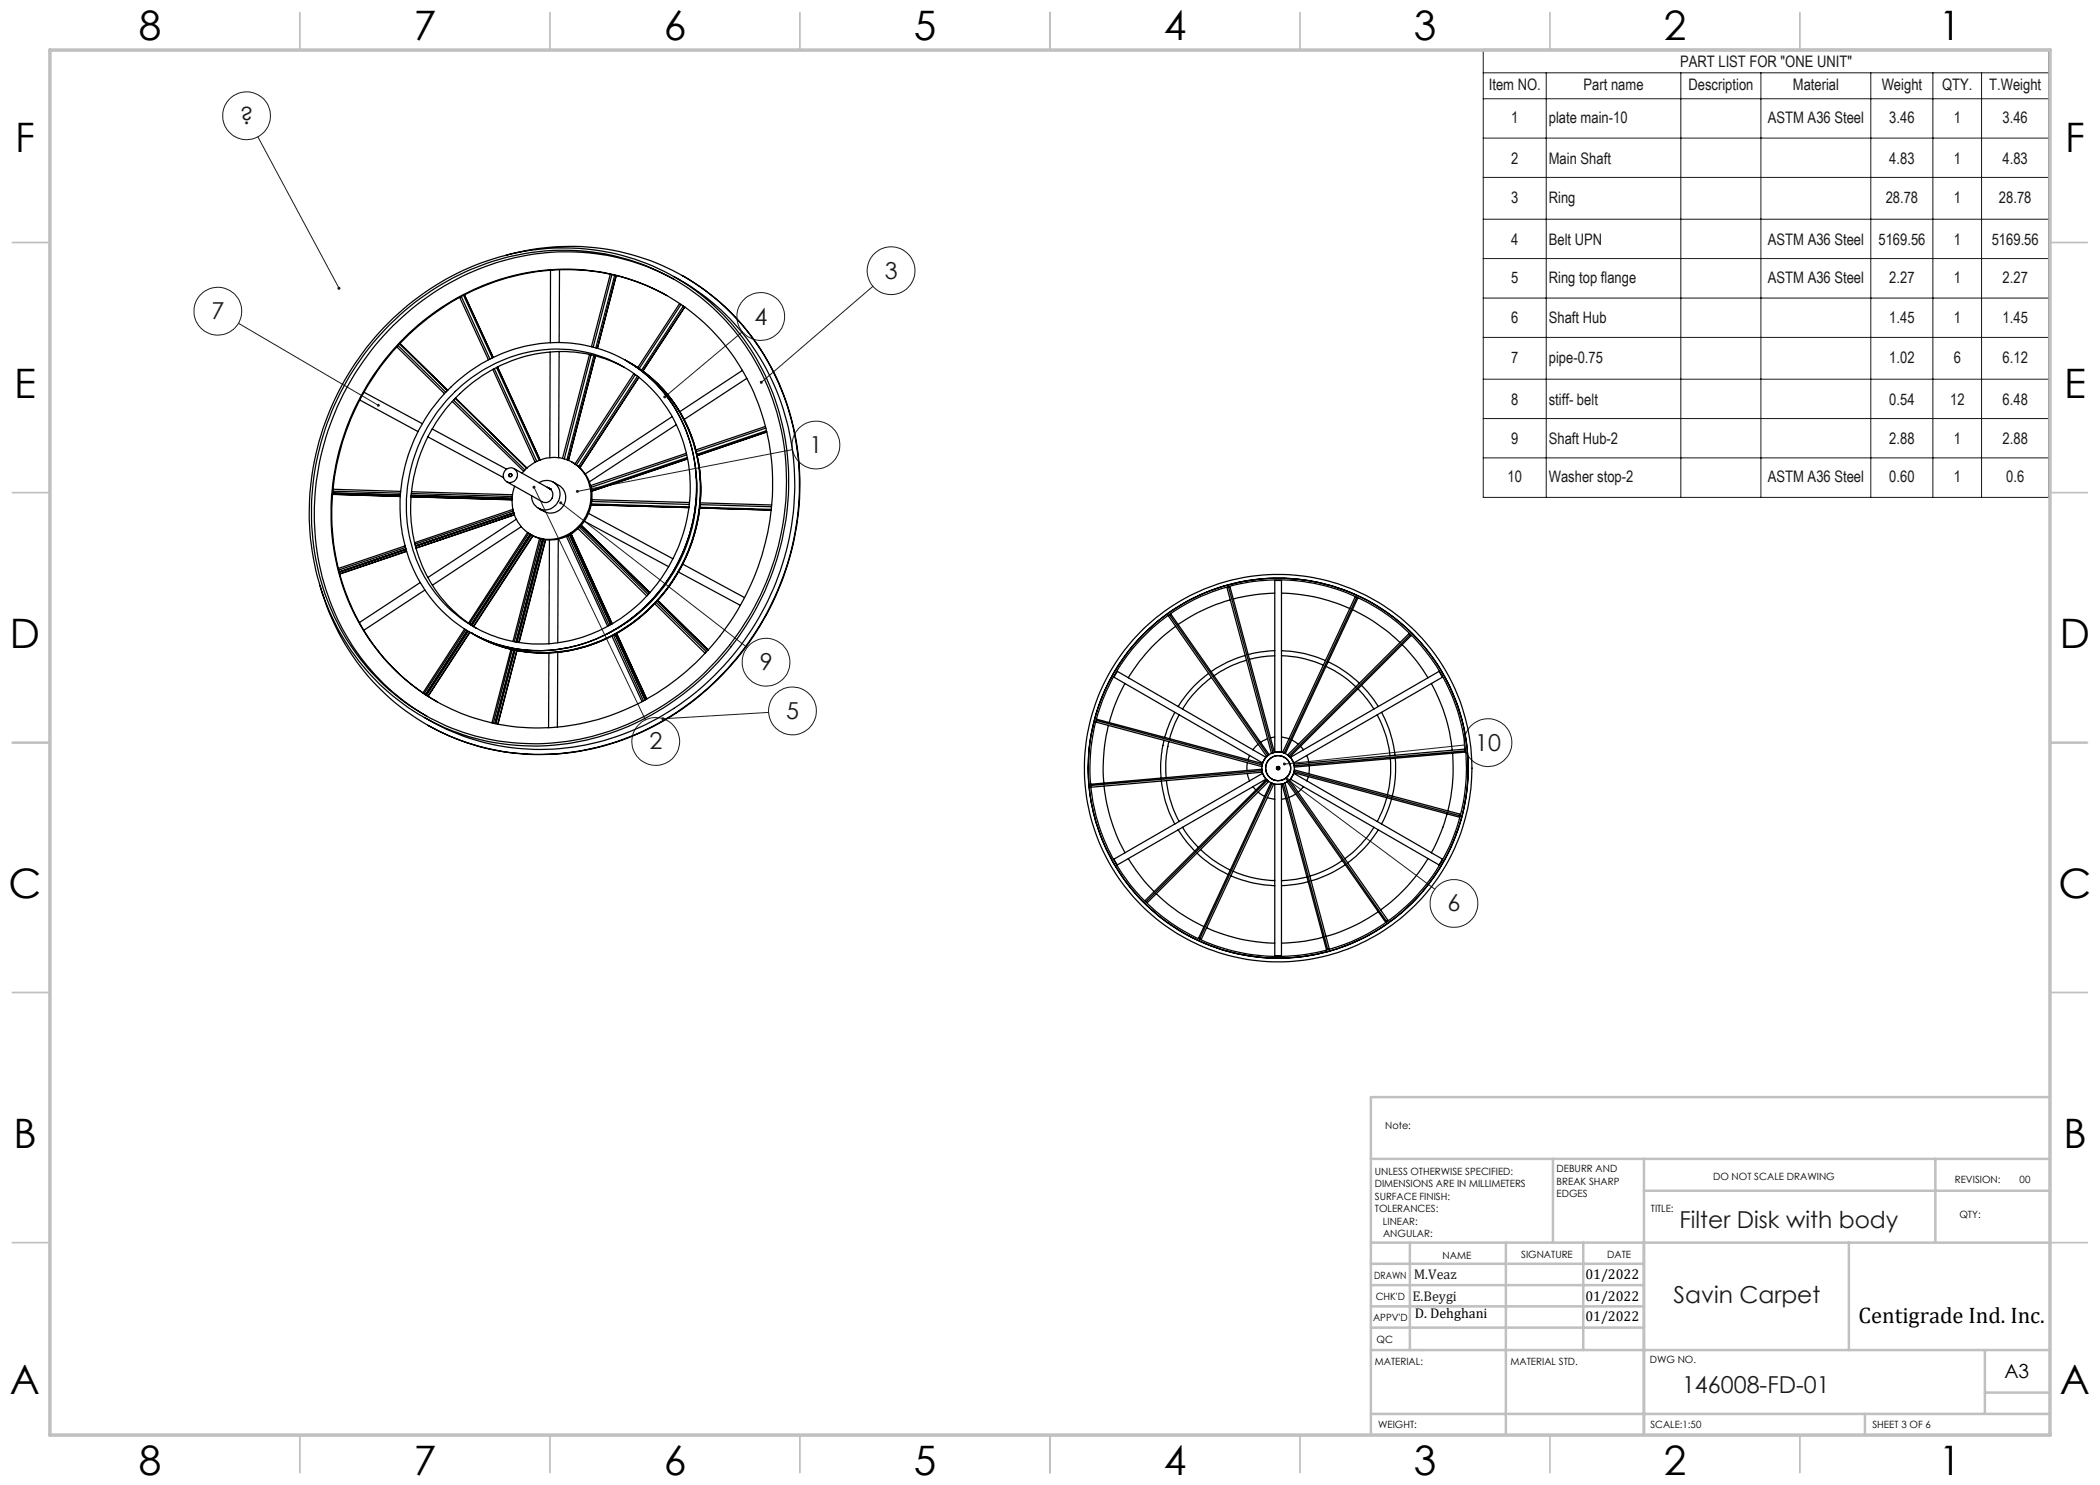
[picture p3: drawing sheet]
<svg xmlns="http://www.w3.org/2000/svg" width="420mm" height="297mm" viewBox="0 0 420 297" stroke-linecap="round" stroke-linejoin="round" font-family="sans-serif">
<g fill="none" stroke="#191924" stroke-width=".2">
<path d="M296.7 9.9h113.1v89.6h-113.1zM296.7 14.6h113.1M296.7 19.8h113.1M309.2 14.6v84.9M336.2 14.6v84.9M352.2 14.6v84.9M374.2 14.6v84.9M386.6 14.6v84.9M396.3 14.6v84.9M51.6 27.4l16.2 30.2M296.7 27.6h113.1M296.7 35.5h113.1"/>
<path d="M174.6 57.3l-22.3 19.2M296.7 43.8h113.1M296.7 51.7h113.1M296.7 59.6h113.1M47.7 64.7l28 16.4M148.5 66.4l-15.5 13M296.7 67.5h113.1M296.7 75.8h113.1M106.8 97.4l22.3 46.6M158.5 89.9l-43 8.4M296.7 83.7h113.1M296.7 91.6h113.1"/>
<path d="M112.1 100.6l37.3 28.9M153.7 142.5l-21.1 1.3M257.5 155.9l29.4 21.9M292.8 149l-35.9 3.8"/>
<circle cx="49.3" cy="23.1" r="4.8"/>
<circle cx="178.2" cy="54.1" r="4.8"/>
<circle cx="43.6" cy="62.2" r="4.8"/>
<circle cx="152.1" cy="63.3" r="4.8"/>
<circle cx="163.2" cy="89" r="4.8"/>
<circle cx="153.2" cy="132.4" r="4.8"/>
<circle cx="131.1" cy="148.3" r="4.8"/>
<circle cx="158.5" cy="142.2" r="4.8"/>
<circle cx="297.6" cy="148.5" r="4.8"/>
<circle cx="290.8" cy="180.7" r="4.8"/>
</g>
<g fill="none" stroke="#c0c0c0" stroke-width=".35">
<path d="M60 2.5v7.5M110 2.5v7.5M160 2.5v7.5M210 2.5v7.5M260 2.5v7.5M310 2.5v7.5M360 2.5v7.5M2.5 48.5h7.5M410 48.5h7.5M2.5 98.5h7.5M410 98.5h7.5M2.5 148.5h7.5"/>
<path d="M410 148.5h7.5M2.5 198.5h7.5M410 198.5h7.5M2.5 248.5h7.5M410 248.5h7.5M60 287v7.5M110 287v7.5M160 287v7.5M210 287v7.5M260 287v7.5M310 287v7.5M360 287v7.5"/>
</g>
<g fill="none" stroke="#c0c0c0" stroke-width=".5">
<path d="M410 219.4h-135.8v67.4M274.2 231.8h135.8M310.6 231.8v16.7M328.8 231.8v55.2M328.8 238.2h81.2M387.1 231.8v16.7M274.2 248.5h135.8M274.2 257h54.6M274.2 252.8h54.6M282 248.5v21.5M301.2 248.5v38.3M316.7 248.5v21.5"/>
<path d="M369.8 248.5v21.5M274.2 265.5h54.6M274.2 261.3h54.6M274.2 270h135.8M397 270v12.8M397 278.5h13M274.2 282.8h135.8M373 282.8v4.2"/>
</g>
<path d="M10 10h400v277h-400z" fill="none" stroke="#c0c0c0" stroke-width=".7"/>
<path d="M115.2 98.1v.3l.3-.1-.3 .1a.3 .3 0 0 0 .4 .1 .3 .3 0 0 0 .1-.4 .3 .3 0 0 0-.5 0zM106.6 97.2a.3 .3 0 0 0-.1 .4 .3 .3 0 0 0 .5 0 .3 .3 0 0 0-.2-.4h-.2l.2 .2zM112 100.3l.1 .3-.2-.2a.3 .3 0 0 0 .2 .5 .3 .3 0 0 0 .3-.4 .3 .3 0 0 0-.4-.2zM152 76.2v.4l.3-.1-.3 .2a.29 .29 0 0 0 .5-.1 .29 .29 0 0 0 0-.4 .29 .29 0 0 0-.5 0zM132.8 79.2l-.1 .4 .3-.2-.3 .2a.3 .3 0 0 0 .4 0 .3 .3 0 0 0 .1-.4 .3 .3 0 0 0-.4 0zM75.5 80.9v.4h.4l-.2-.2 .2 .1v-.3l-.2-.2zM67.5 57.5v.1a.3 .3 0 0 0 .1 .3 .3 .3 0 0 0 .3 0l-.1-.3 .2 .3a.3 .3 0 0 0 0-.5 .3 .3 0 0 0-.5 .1zM132.4 143.5l-.1 .3h.3h-.3a.3 .3 0 0 0 .4 .2 .3 .3 0 0 0 .1-.4 .3 .3 0 0 0-.4-.1zM256.6 152.6v.2h.3h-.3a.31 .31 0 0 0 .4 .3 .31 .31 0 0 0 .1-.5 .31 .31 0 0 0-.5 0zM257.2 155.6l.3 .3-.3-.2a.29 .29 0 0 0 .2 .4 .29 .29 0 0 0 .4-.3 .29 .29 0 0 0-.5-.2z" fill="#191924"/>
<g fill="none" stroke="#000" stroke-width=".25">
<path d="M91.9 59.5l5.8 12.5M92.3 59.3l5.7 12.5M92.7 59.1l5.8 12.5M92.9 59l5.7 12.5M101.3 51a45.6 45.6 0 0 1 57 33.1 54.5 54.5 0 0 1-36.1 64.6 45.5 45.5 0 0 1-54.9-22.9 45.9 45.9 0 0 1-3.3-8.7M110.1 54v14.5M111.9 53.9l-.1 14.6M122.1 54.9l-3.8 14.5M122.4 54.9l-3.8 14.5M122.9 55l-3.7 14.6M123.2 55.1l-3.7 14.6 3.8-14.6M133.4 59.1a42.9 42.9 0 0 0-42.9 1.2 49.3 49.3 0 0 0-22.3 55.3 41.8 41.8 0 0 0 19.3 24.8"/>
<path d="M134.7 55.3a46.2 46.2 0 0 1 24.2 40.5 53.6 53.6 0 0 1-38.1 52.3 45.4 45.4 0 0 1-35.9-4.6M134.8 55.8a46.1 46.1 0 0 0-46 1.4 53.2 53.2 0 0 0-24.3 58.3 44.9 44.9 0 0 0 20.9 27.8M136.4 55.1a46.8 46.8 0 0 1 23.4 38.1 54.7 54.7 0 0 1-36.3 55.1 46.5 46.5 0 0 1-37.9-3.2M72.8 78.5l11.7 6.2M77.8 64.5a49.2 49.2 0 0 1 42-14.4 44.8 44.8 0 0 1 36.9 35.9 53.4 53.4 0 0 1-37 61.4 44.6 44.6 0 0 1-50.8-19.4 50.9 50.9 0 0 1-1.8-48.4 55.4 55.4 0 0 1 10.7-15.1zM78 64.8a48.7 48.7 0 0 1 42.9-14 44.6 44.6 0 0 1 35.6 36.6 53 53 0 0 1-35.7 59.2 44.3 44.3 0 0 1-57.2-32.7 52.8 52.8 0 0 1 14.4-49.1zM79.4 69.4l9.5 9.3M79.6 69.1l9.5 9.4M79.9 68.8l9.6 9.3M80 68.5a45.3 45.3 0 0 1 41.8-13.8 41.3 41.3 0 0 1 31.8 32.7 49.2 49.2 0 0 1-34.1 56.5 41.2 41.2 0 0 1-52.3-31.9 49.1 49.1 0 0 1 12.8-43.5zM80 68.7l9.5 9.4M90.2 77.4a29.6 29.6 0 0 1 32.6-6.5 28.9 28.9 0 0 1 16.3 30.1 32.9 32.9 0 0 1-26.9 28.8 27.7 27.7 0 0 1-31.8-23.9 33 33 0 0 1 9.8-28.5z"/>
<path d="M91.1 78.3a28.5 28.5 0 0 1 30.4-6.5 27.5 27.5 0 0 1 16.4 28.3 31.4 31.4 0 0 1-27.4 28.6 26.6 26.6 0 0 1-28.9-23.2 32 32 0 0 1 9.5-27.2zM91.1 79.7l14.2 14M91.1 79.6l14.3 14M98.6 73.9l8.4 18.6M98.8 73.7l8.6 18.6M99.3 73.5l8.5 18.6M99.5 73.4l8.5 18.6M110 70.4v21.1M111.8 70.3l-.1 21.2M117.9 70.9l-5.4 20.8M118.2 71l-5.3 20.8M118.8 71.1l-5.4 20.9"/>
<path d="M119.1 71.2l-5.4 20.9M124.8 73.4a28 28 0 0 0-31 3.7 31.3 31.3 0 0 0-9.1 36.6 27.1 27.1 0 0 0 10.6 12M125.1 72a29.1 29.1 0 0 1 13.9 29.9 32.8 32.8 0 0 1-27.6 28 27.8 27.8 0 0 1-17.1-3.3M125.5 72.3a28.9 28.9 0 0 1 14.5 28.4 33 33 0 0 1-26.2 29.4 28.1 28.1 0 0 1-19.1-3.2M125.9 72.5a29.1 29.1 0 0 1 13.9 29.9 32.7 32.7 0 0 1-28.4 28.1 27.7 27.7 0 0 1-16.3-3.4M126.8 74.7l-11.8 18.1M127.1 74.9l-11.8 18.1M127.1 73.3a29.3 29.3 0 0 1 12.3 31 32.5 32.5 0 0 1-27.7 26 27.8 27.8 0 0 1-15.3-2.6M127.5 75.2l-11.8 18.1M135.9 60.7l-8.3 12.8M136.2 60.9l-8.4 12.8M136.7 61.2l-8.4 12.8"/>
<path d="M136.9 61.4l-8.3 12.8M148.5 74.1l-12.5 8.2M149.4 75.7l-12.6 8.2M66.5 98.9l13.5 .4M66.5 98.8l13.5 .5M66.5 98.6l13.6 .4-13.6-.4M66.6 98.2l13.5 .4M66.6 97.9l13.6 .4M72 80l11.6 6.3M82.2 99.4l20.2 .6M82.2 99.1l20.2 .6M82.3 98.7l20.1 .6"/>
<path d="M82.3 98.4l20.2 .6M85.6 87.4l15.1 8.1M86.4 85.8l14.9 8M90.5 80.3l14.2 14M90.7 80l14.3 14M101 94.1a1.45 1.45 0 0 1 2.4 .4 1.45 1.45 0 0 1-1.4 2 1.42 1.42 0 0 1-1.3-.8 1.42 1.42 0 0 1 .3-1.6zM102.8 93.7l7.1 4a1.5 1.5 0 0 1 .5 2 1.5 1.5 0 0 1-2 .6l-7.1-4M104.4 94.6a7.6 7.6 0 0 1 8.3-2.8 7.6 7.6 0 0 1 5.5 6.8 8.5 8.5 0 0 1-10.5 9 7.7 7.7 0 0 1-4.8-10.3M107.8 96.6a2.77 2.77 0 0 1 3.6 .5 2.77 2.77 0 0 1 0 3.6 2.74 2.74 0 0 1-3.1 1.2 2.74 2.74 0 0 1-2-2.7M109.5 97.5l.7 .3M109.5 97.5h.1M109.5 97.5l.6 .4"/>
<path d="M109.9 97.7l.2 .1zM110.2 97.8l-.1 .1M110.6 96.4l1.2 .7a3 3 0 0 1 .9 4 3 3 0 0 1-3.9 1.2l-1.1-.7M114.4 92.4a8.2 8.2 0 0 1 1.1 13.4 7.8 7.8 0 0 1-9.3 1.1M116 93.5l11.8-18-11.8 18.1M118.4 99.9l19.5 .6M134.4 83.3l-17.3 11.5M135.3 84.9l-17.4 11.5M137.3 90.7l-19.2 6.4M137.3 91l-19.1 6.5M137.4 91.5l-19.1 6.5M137.5 91.8l-19.2 6.4"/>
<path d="M139.2 95.3a32.5 32.5 0 0 1-17.7 31.4M139.4 91.1l14-4.7-13.9 4.7M153.1 85.3l-13.9 4.7M153.2 85.6l-14 4.7M153.3 86.1l-13.9 4.8M67.8 114.4l13.4-4.5-13.4 4.5M67.9 114.8l13.4-4.5-13.4 4.5M81 109.2l-13.3 4.5M81.1 109.5l-13.4 4.5M81.2 109.8l-13.4 4.6M84 116.5l-12.1 8M85 118l-12.2 8"/>
<path d="M102.6 101.9l-19.7 6.6M102.7 102.2l-19.7 6.6M102.8 102.5l-19.7 6.7M102.8 102.6l-19.7 6.7M102.9 102.9l-19.7 6.7M102.9 103l-19.7 6.6M103.3 103.9l-17.7 11.6M104.2 105.3l-17.7 11.7M105.5 106.5l-11.8 18.1M105.8 106.6l-11.9 18.2M106 106.9l-11.8 18.1M106.1 106.9l-11.8 18.1"/>
<path d="M106.3 107l-11.9 18.1M106.5 107.1l-11.8 18.2M106.6 107.2l-11.8 18.1M107.9 107.7l-5.3 20.6M108.2 107.8l-5.3 20.5M108.5 107.8l-5.3 20.6M108.6 107.8l-5.3 20.6M108.8 107.9l-5.4 20.5M109.1 107.9l-5.3 20.6M109.9 108l-.1 20.8M111.7 107.8l-.2 20.7M113.3 107.3l8.2 18"/>
<path d="M113.6 107.1l8.2 18M113.9 107l8.2 18M113.9 107l8.3 17.9M114.2 106.8l8.2 18M114.2 106.8l8.2 17.9M115.6 105.7l13.8 13.5M115.9 105.4l13.7 13.5M116.1 105.2l13.8 13.4M116.2 105.1l13.8 13.4M116.9 104.2l16.8 9.1M117.7 102.7l16.9 9.1M118.3 101l19.5 .5"/>
<path d="M118.3 100.8l19.5 .6M118.4 100.3l19.5 .6M135.7 114.4l12.4 6.7M136.5 112.8l12.4 6.7M139.9 101.6l14.3 .4M140 101.5l14.3 .4M140 100.9l14.3 .4M140.1 100.6l14.2 .4M245.7 117.4l-.3 .1 8.9 33.1h.3M245.7 117.4l.3-.1 8.9 33.2-.3 .1M245.7 117.4l8.9 33.2M246.1 120a35.4 35.4 0 0 0-10.5 4.9"/>
<path d="M255 118.6a36.1 36.1 0 0 0-8.3 1.2M256.3 118.6a34.3 34.3 0 0 1 13.6 3.1M271.3 119.5l-.3-.1-14.5 31.1 .3 .1M271.3 119.5l.3 .1-14.5 31.1-.3-.1M271.3 119.5l-14.5 31.1M92.9 125.8l-8.3 12.8M93.2 125.9l-8.4 12.8M93.5 126.1l-8.4 12.8M93.5 126.1l-8.3 12.9M93.7 126.3l-8.4 12.8M93.9 126.4l-8.3 12.9 8.4-12.8M94.3 126.6h.1"/>
<path d="M102.2 129.9l-3.8 14.7M102.4 129.9l-3.7 14.7M102.8 130l-3.8 14.7M102.9 130l-3.8 14.7M103 130l-3.8 14.7M103.4 130.1l-3.8 14.7M109.8 130.6l-.1 15M111.5 130.5v14.9M122.4 127.2l6 13.1M122.7 127l6 13.2M123 126.9l6 13.1M123.3 126.7l6 13.1"/>
<path d="M123.3 126.7l6.1 13.1M131 120.8l10 9.9M131.2 120.5l10.1 9.8M131.4 120.2l10.2 9.9M131.6 120.1l10 9.9M225 136.7a33.8 33.8 0 0 0-3.1 7.8M233.9 123l-.2 .2 19.6 28.1 .3-.2M233.9 123l.3-.2 19.6 28.1-.2 .2M233.9 123l19.7 28.1M235.1 125.3a34.8 34.8 0 0 0-9.4 10.3M241.7 134.7l-1.1 .9a23.3 23.3 0 0 0-5 5.7M242.3 135.5l-2.2 1.9a20.1 20.1 0 0 0-3.6 4.4"/>
<path d="M249.1 131.1l-1.3 .4a25.2 25.2 0 0 0-5.6 2.8M249.3 132a23.1 23.1 0 0 0-6.5 3.1M255 131.2l-2.7 .2-2.4 .5M255 130.1l-2.8 .3-2.6 .5M256.3 131.2h.4a22.1 22.1 0 0 1 8 1.8M256.3 130.1l2.3 .2 2.5 .5 4 1.3M265.2 133.3l.5 .3a21.2 21.2 0 0 1 5.5 3.8M265.6 132.4l2.1 1 1.5 1.1 2.7 2.2M270.5 122a36.3 36.3 0 0 1 9.5 6.5M271.6 137.8l1.8 2.1 1.4 1.9M272.3 137.1l2 2.3 1.4 1.9M280.4 128.9l.1 .1a33 33 0 0 1 5.1 6.6"/>
<path d="M282 126.9l-.2-.2-24.2 24.3 .2 .2M282 126.9l.2 .2-24.2 24.3-.2-.2M282 126.9l-24.2 24.3M286.3 136.7a35.1 35.1 0 0 1 4.1 13.4M219.3 144.1l-.1 .3 33.1 8.9 .1-.3M219.3 144.1l.1-.2 33.1 8.8-.1 .3M219.3 144.1l33.1 8.9M220.8 157.2a36 36 0 0 0 4.2 13.4M221.7 145.1a36 36 0 0 0-.9 11.5M232.3 156.2l.3 1.8a23.5 23.5 0 0 0 2.3 6.8M232.8 148.1l-.1 .3a21.4 21.4 0 0 0-.5 7.2M233.3 156.1v.1a22.8 22.8 0 0 0 2.5 8.1"/>
<path d="M233.8 148.3l-.1 .4a23.6 23.6 0 0 0-.5 6.8M234.9 142.5l-1 2.3-1 2.7M235.8 143l-1 2.1-.9 2.6M249.5 152.5l-.1 1.6M249.5 154.7l.4 1.5M249.9 151.1l-.3 .8M250.6 157.3l.6 .7M251.6 158.4l1.3 .9M251.6 148.8l-1 1.2M252.4 154.1v.3l-34.1 3-.1-.3M252.4 154.1v-.3l-34.2 3v.3M252.4 154.1l-34.2 3"/>
<path d="M252.8 155.3l-.3-.6-29.7 17.1 .6 1.2 29.8-17.1-.4-.6M252.8 152l.4-.6-29.8-17.1-.6 1.1 29.7 17.2 .3-.6M253.5 156.1l.2 .2-24.3 24.2-.2-.2M253.5 159.5l1.5 .3M253.5 156.1l-.2-.2-24.3 24.2 .2 .2M253.5 156.1l-24.3 24.2M253.5 147.7l-1.4 .8M254.4 156.7l.3 .1-14.5 31.1-.2-.2M254.4 156.7l-.2-.1-14.5 31 .3 .1M254.4 156.7l-14.4 31M255 156.9h1.3v34.3h-1.3zM255 147.4l-.9 .2"/>
<path d="M255.6 150.4h-.6v-34.3h1.3v34.3h-.6M256.3 147.4l1.5 .4M256.7 156.7l.3-.1 8.9 33.2-.4 .1M256.7 156.7l-.3 .1 8.9 33.1h.2M256.7 156.7l8.8 33.2M257.2 159.7l-.9 .1M257.7 156.2l.2-.2 19.7 28.1-.3 .2M257.7 156.2l-.3 .1 19.7 28.1 .2-.1M257.7 156.2l19.6 28.1M258.1 151.4l29.7-17.1 .7 1.1-29.7 17.2zM258.3 148l1.4 .9M258.8 154.7l29.7 17.1-.7 1.2-29.7-17.1z"/>
<path d="M258.8 154.3l.1-.3 33.1 8.8v.4M258.8 154.3v.2l33.1 8.9 .1-.2M258.8 154.3l33.2 8.9M259.2 158.8l-1.5 .7M260.1 149.3l.6 .7M260.7 157.3l-1.1 1.1M261.3 151.1l.5 1.5M261.7 155.3l-.4 .9M261.9 153.2l-.1 1.5M275.4 143l1.1 2.3a22.4 22.4 0 0 1 1.5 5.9M276.3 142.5l1.6 3.7 .8 3.1 .3 1.8M277.4 159.5l-.8 2.4-1.2 2.4"/>
<path d="M278.1 151.8v3.4l-.6 3.8M278.3 159.8l-.7 2.1-1.3 2.9M279 151.7v3.9l-.6 3.6M290.5 150.7v.3a35 35 0 0 1-.9 11.2M293 150.2v-.4l-34.2 3 .1 .3M293 150.2l.1 .2-34.2 3v-.3M293 150.2l-34.1 2.9M225.7 171.7a34.5 34.5 0 0 0 5.1 6.6M231.2 178.7a33.7 33.7 0 0 0 9.6 6.6M235.6 165.9l1.7 2.5 1.7 1.8M236.5 165.4l1.1 1.7 2.1 2.4M239.4 170.6l2.6 2.2 3.6 2.1"/>
<path d="M240.1 169.9l.5 .5a21.7 21.7 0 0 0 5.5 3.6M246.2 175.2l4 1.3 2.5 .4 2.3 .2M246.6 174.2l2.1 .8 1.8 .5 4.5 .6M261.4 175.4l-2.1 .5-3 .2M261.7 176.4l-2.6 .5-2.8 .2M268.5 172.1l-3.3 1.9-3.2 1.2M269.1 172.9l-.5 .3a23.1 23.1 0 0 1-6.4 3M274.8 165.4l-.9 1.5-1.2 1.4a19.9 19.9 0 0 1-3.7 3.5M275.7 165.9l-.7 1.1a23.4 23.4 0 0 1-5.5 5.6M285.6 171.7a34.3 34.3 0 0 1-9.5 10.3M289.4 162.8a39.4 39.4 0 0 1-3.1 7.8M241.3 185.6a33.9 33.9 0 0 0 13.7 3"/>
<path d="M264.6 187.5h-.1a34.9 34.9 0 0 1-8.2 1.1M275.7 182.3a35 35 0 0 1-10.5 5"/>
<circle cx="102.1" cy="95" r=".32"/>
<circle cx="102.1" cy="95" r=".27"/>
<circle cx="255.6" cy="153.6" r="38"/>
<circle cx="255.6" cy="153.6" r=".35"/>
<circle cx="255.6" cy="153.6" r="37.6"/>
<circle cx="255.6" cy="153.6" r=".25"/>
<circle cx="255.6" cy="153.6" r="2.49"/>
<circle cx="255.6" cy="153.7" r="3.3"/>
<circle cx="255.6" cy="153.7" r=".23"/>
<circle cx="255.6" cy="153.6" r="2.5"/>
<circle cx="255.6" cy="153.6" r="38.7"/>
</g>
<g font-size="8.1">
<text x="27.8" y="8">8</text>
<text x="82.8" y="8">7</text>
<text x="132.8" y="8">6</text>
<text x="182.8" y="8">5</text>
<text x="232.8" y="8">4</text>
<text x="282.8" y="8">3</text>
<text x="332.8" y="8">2</text>
<text x="387.8" y="8">1</text>
<text x="3" y="30.4">F</text>
<text x="413" y="30.4">F</text>
<text x="2.8" y="79.6">E</text>
<text x="412.8" y="79.6">E</text>
<text x="2" y="129.6">D</text>
<text x="412" y="129.6">D</text>
<text x="1.7" y="179.6">C</text>
<text x="411.7" y="179.6">C</text>
<text x="2.7" y="229.6">B</text>
<text x="412.7" y="229.6">B</text>
<text x="2" y="278.9">A</text>
<text x="412" y="278.9">A</text>
<text x="27.8" y="295">8</text>
<text x="82.8" y="295">7</text>
<text x="132.8" y="295">6</text>
<text x="182.8" y="295">5</text>
<text x="232.8" y="295">4</text>
<text x="282.8" y="295">3</text>
<text x="332.8" y="295">2</text>
<text x="387.8" y="295">1</text>
</g>
<g font-size="4.7" fill="#191924">
<text x="48" y="24.8">?</text>
<text x="176.9" y="55.7">3</text>
<text x="42.3" y="63.8">7</text>
<text x="150.9" y="64.9">4</text>
<text x="161.9" y="90.6">1</text>
<text x="151.9" y="134">9</text>
<text x="157.2" y="143.8">5</text>
<text x="129.9" y="149.9">2</text>
<text x="295" y="150.1">10</text>
<text x="289.5" y="182.3">6</text>
<text x="335.9" y="245.6">Filter Disk with body</text>
<text x="334.7" y="260.5">Savin Carpet</text>
<text x="336.4" y="278.5">146008-FD-01</text>
</g>
<text font-size="4.5" x="371.7" y="264.6">Centigrade Ind. Inc.</text>
<text font-size="3.9" x="400.9" y="275.5">A3</text>
<g font-size="3.2" fill="#191924">
<text x="336" y="13.4">PART LIST FOR &quot;ONE UNIT&quot;</text>
<text x="297.8" y="18">Item NO.</text>
<text x="316.7" y="18">Part name</text>
<text x="337.7" y="18">Description</text>
<text x="358.6" y="18">Material</text>
<text x="376.3" y="18">Weight</text>
<text x="388.4" y="18">QTY.</text>
<text x="397.8" y="18">T.Weight</text>
<text x="302.2" y="24.5">1</text>
<text x="309.8" y="24.5">plate main-10</text>
<text x="353.6" y="24.5">ASTM A36 Steel</text>
<text x="377.9" y="24.5">3.46</text>
<text x="390.7" y="24.5">1</text>
<text x="400.5" y="24.5">3.46</text>
<text x="302.2" y="32.7">2</text>
<text x="309.8" y="32.7">Main Shaft</text>
<text x="377.9" y="32.7">4.83</text>
<text x="390.7" y="32.7">1</text>
<text x="400.5" y="32.7">4.83</text>
<text x="302.2" y="40.5">3</text>
<text x="309.8" y="40.5">Ring</text>
<text x="377.1" y="40.5">28.78</text>
<text x="390.7" y="40.5">1</text>
<text x="399.8" y="40.5">28.78</text>
<text x="302.2" y="48.9">4</text>
<text x="309.8" y="48.9">Belt UPN</text>
<text x="353.6" y="48.9">ASTM A36 Steel</text>
<text x="375.7" y="48.9">5169.56</text>
<text x="390.7" y="48.9">1</text>
<text x="398.4" y="48.9">5169.56</text>
<text x="302.2" y="56.5">5</text>
<text x="309.8" y="56.5">Ring top flange</text>
<text x="353.6" y="56.5">ASTM A36 Steel</text>
<text x="377.9" y="56.5">2.27</text>
<text x="390.7" y="56.5">1</text>
<text x="400.5" y="56.5">2.27</text>
<text x="302.2" y="64.7">6</text>
<text x="309.8" y="64.7">Shaft Hub</text>
<text x="377.9" y="64.7">1.45</text>
<text x="390.7" y="64.7">1</text>
<text x="400.5" y="64.7">1.45</text>
<text x="302.2" y="72.5">7</text>
<text x="309.8" y="72.5">pipe-0.75</text>
<text x="377.9" y="72.5">1.02</text>
<text x="390.7" y="72.5">6</text>
<text x="400.5" y="72.5">6.12</text>
<text x="302.2" y="80.9">8</text>
<text x="309.8" y="80.9">stiff- belt</text>
<text x="377.9" y="80.9">0.54</text>
<text x="390" y="80.9">12</text>
<text x="400.5" y="80.9">6.48</text>
<text x="302.2" y="88.8">9</text>
<text x="309.8" y="88.8">Shaft Hub-2</text>
<text x="377.9" y="88.8">2.88</text>
<text x="390.7" y="88.8">1</text>
<text x="400.5" y="88.8">2.88</text>
<text x="301.5" y="96.4">10</text>
<text x="309.8" y="96.4">Washer stop-2</text>
<text x="353.6" y="96.4">ASTM A36 Steel</text>
<text x="377.9" y="96.4">0.60</text>
<text x="390.7" y="96.4">1</text>
<text x="401.2" y="96.4">0.6</text>
</g>
<g font-size="2.8" fill="#191924">
<text x="282.8" y="255.9">M.Veaz</text>
<text x="282.5" y="260.1">E.Beygi</text>
</g>
<g font-size="2.8">
<text x="317.1" y="255.9">01/2022</text>
<text x="282.9" y="263.6">D. Dehghani</text>
<text x="317.1" y="260.1">01/2022</text>
<text x="317.1" y="264.2">01/2022</text>
</g>
<g font-size="2">
<text x="277" y="225.8">Note:</text>
<text x="275" y="234.9">UNLESS OTHERWISE SPECIFIED:</text>
<text x="275" y="237.4">DIMENSIONS ARE IN MILLIMETERS</text>
<text x="275" y="239.9">SURFACE FINISH:</text>
<text x="311.3" y="234.5">DEBURR AND</text>
<text x="311.3" y="237">BREAK SHARP</text>
<text x="311.3" y="239.5">EDGES</text>
<text x="342.6" y="236">DO NOT SCALE DRAWING</text>
<text x="391" y="236.6">REVISION:</text>
<text x="403.9" y="236.6">00</text>
<text x="275" y="242.4">TOLERANCES:</text>
<text x="276.6" y="244.9">LINEAR:</text>
<text x="330.2" y="242.4">TITLE:</text>
<text x="391.9" y="243.7">QTY:</text>
<text x="276.6" y="247.4">ANGULAR:</text>
<text x="288.5" y="251.7">NAME</text>
<text x="304.2" y="251.7">SIGNATURE</text>
<text x="321.4" y="251.7">DATE</text>
<text x="274.8" y="255.9">DRAWN</text>
<text x="275.1" y="260.1">CHK'D</text>
<text x="274.6" y="264.2">APPV'D</text>
<text x="275.3" y="268.5">QC</text>
<text x="275" y="273">MATERIAL:</text>
<text x="302.1" y="273">MATERIAL STD.</text>
<text x="330" y="272.5">DWG NO.</text>
<text x="275.6" y="285.6">WEIGHT:</text>
<text x="330.1" y="285.6">SCALE:1:50</text>
<text x="374.5" y="285.6">SHEET 3 OF 6</text>
</g>
</svg>
